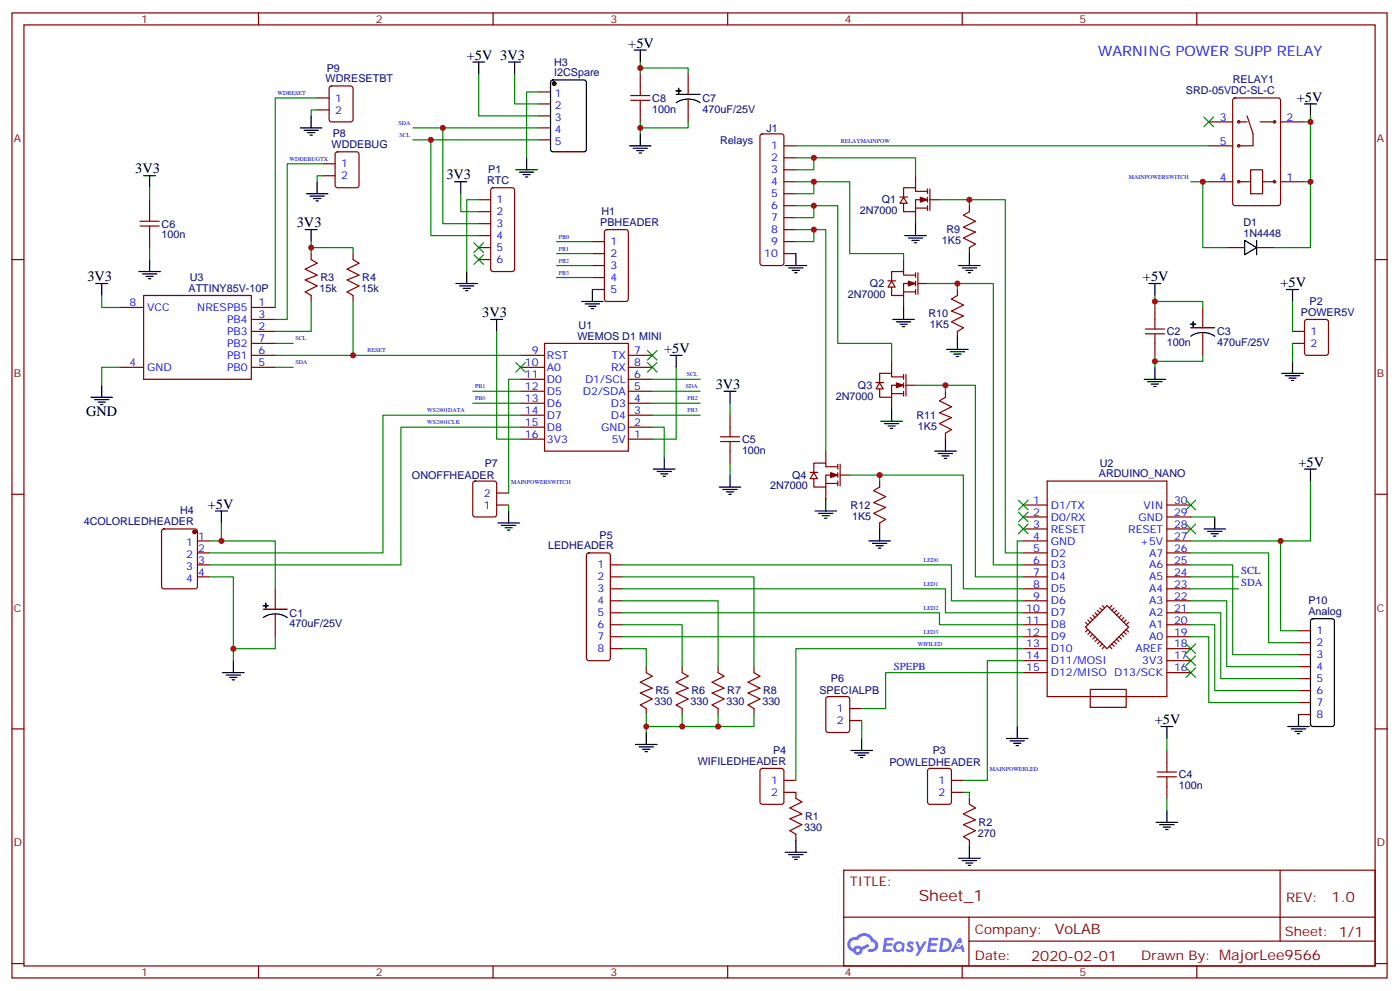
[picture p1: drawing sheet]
<svg xmlns="http://www.w3.org/2000/svg" width="413mm" height="292mm" viewBox="0 0 413 292" stroke-linecap="round" stroke-linejoin="round" font-family="sans-serif">
<g fill="none" stroke="#870000" stroke-width=".35">
<path d="M3.5 3.8h405.4v284.3h-405.4zM7.1 7.3h398.2v277.3h-398.2zM76.2 3.8v3.5M145.3 3.8v3.5M214.5 3.8v3.5M283.6 3.8v3.5M352.8 3.8v3.5M3.5 76.5h3.6M405.3 76.5h3.6M3.5 145.6h3.6M405.3 145.6h3.6M3.5 214.8h3.6"/>
<path d="M405.3 214.8h3.6M248.7 256.4h156.6v28.2h-156.6zM377.3 256.4v20.9M248.7 270.2h156.5M285.6 277.3h119.6M285.6 270.2v14.2M3.5 283.9h3.6M76.2 284.6v3.5M145.3 284.6v3.5M214.5 284.6v3.5M283.6 284.6v3.5M352.8 284.6v3.5"/>
<path d="M405.3 283.9h3.6"/>
</g>
<g fill="#5487ff">
<path d="M267.7 277.6a1.22 1.22 0 0 1 1.7 .2l-.4 .6a.47 .47 0 0 0-.3-.4 .47 .47 0 0 0-.5 .2l.1 .2a1.14 1.14 0 0 1 .8 1.8 1.14 1.14 0 0 1-1.9 0l-.2-.2 .5-.6 .7 .5a.29 .29 0 0 0 .3-.3 .29 .29 0 0 0-.2-.3 1.04 1.04 0 0 1-.6-1.7z"/>
<path d="M260.7 276.3h2.4l.3 .2-.2 .5-1.8 .1-.1 .8h1.5l.3 .4-.3 .4h-1.6l-.2 1.1h1.7l.2 .3-.2 .3-2.6 .1z"/>
<path d="M273.8 276.3h2.4l.3 .2-.1 .5-1.8 .1-.2 .8h1.6l.3 .4-.4 .4h-1.6l-.1 1.1h1.7l.2 .3-.2 .3-2.6 .1z"/>
<path d="M282.6 276.3h.7l.3 1.3-.6 .3a.69 .69 0 0 0-1 .3 .69 .69 0 0 0 .4 .9 .69 .69 0 0 0 .9-.6l.5-.2 .6 2.2h-.8l-.2-.9h-1.8l-.5 .9h-.8z"/>
<path d="M269.8 277.4h.8l.6 1.8 1.1-1.8h.9l-2.6 4.2h-.8l.9-1.5z"/>
<path d="M277.4 276.3l-.6 4.2h1.3a2.11 2.11 0 0 0 2.5-2.1 2.11 2.11 0 0 0-2.5-2.1zM278.1 277.1a1.39 1.39 0 0 1 1.7 1.4 1.39 1.39 0 0 1-1.8 1.3h-.3z"/>
<path d="M263.7 277.9a1.54 1.54 0 0 0-.1 2.2 1.54 1.54 0 0 0 2.2 .1l.6 .3 .3-2.3-.2-.3h-.4a1.49 1.49 0 0 0-2.4 0zM264 278.9a.94 .94 0 0 1 1.8 0 .94 .94 0 0 1-1.8 0z"/>
<path d="M250.4 276.7a2.18 2.18 0 0 0 1.1 3.7 1.44 1.44 0 0 0 1.6 .9 1.44 1.44 0 0 0 1.2-1.4l2-1.1-.5-.7-1.9 1a1.47 1.47 0 0 0-2.4 .4 1.39 1.39 0 0 1-.7-1.9 1.39 1.39 0 0 1 2-.5 2.12 2.12 0 0 1 2.2-1.3 2.12 2.12 0 0 1 1.9 1.7 1.14 1.14 0 0 1 1.1 1.4 1.14 1.14 0 0 1-1.7 .7 .43 .43 0 0 0-.5 .4 .43 .43 0 0 0 .4 .5 1.98 1.98 0 0 0 2.5-1.2 1.98 1.98 0 0 0-1.2-2.6 3.1 3.1 0 0 0-5.3-.6l-.9 .1zM252.3 280a.55 .55 0 0 1 1.1 0 .55 .55 0 0 1-1.1 0z"/>
<circle cx="282.6" cy="278.4" r=".26"/>
</g>
<g fill="none" stroke="#870000" stroke-width=".35">
<path d="M93.5 28.9h3.5M93.5 32.4h3.5M97.2 25.5l.5-.2h5.7l.6 .5 .1 9.4-.5 .7h-5.9l-.6-.4-.1-9.5zM224.2 39.6l.5-.2h5.7l.5 .2 .2 .5v37.4l-.3 .5-.4 .2h-5.7l-.5-.2-.2-.5v-37.4zM356.3 35.9h7.1M363.6 29.1l.5-.2h12.7l.6 .4 .1 30.6-.5 .7h-12.9l-.7-.5v-30.5zM365.1 35.9h2.5M367.6 34.1l1.8 5.3v3.6h-4.3M371.5 35.9h4.2M377.5 35.9h7M95.2 48.3h3.6M95.2 51.8h3.6"/>
<path d="M99 44.9l.5-.2h5.6l.7 .5v9.4l-.4 .7h-5.9l-.7-.4v-9.5zM141.1 58.8h3.5M144.9 55.5l.4-.2h5.7l.6 .4 .1 23.6-.5 .7h-5.9l-.6-.5-.1-23.5zM231.1 43h3.5M231.1 46.5h3.5M231.1 50h3.5M231.1 53.6h3.5M231.1 57.1h3.5M265.3 58.1h2.2M266.3 58.1l1.1 1.8h-2.1zM269.9 51.8v3.5M273.4 56.4h-3.5v-1.1h-3.6v2.8"/>
<path d="M273.4 58.8h-3.5v3.6h-3.6v-2.5M273.4 55.7v1.4M273.4 58.1v1.4M274.1 58.8h2.8M274.1 55.7v6.3M356.3 43h7.1M356.3 53.6h7.1M365.1 53.6h3.6M368.7 50h3.5v7.1h-3.5zM372.2 53.6h3.5M377.5 53.6h7M91.7 74.7v1.8l1.8 1-3.5 1.8 3.5 1.8-3.5 1.4 3.5 1.7-3.5 1.8 1.7 1.1v1.7"/>
<path d="M104.1 74.7v1.8l1.7 1-3.5 1.8 3.5 1.8-3.5 1.4 3.5 1.7-3.5 1.8 1.8 1.1v1.7M141.1 62.4h3.5M141.1 65.9h3.5M141.1 69.4h3.5M141.1 73h3.5M141.1 76.5h3.5M174.6 71.2h3.6M174.6 74.7h3.6M174.6 78.2h3.6M178.4 67.9l.5-.2h5.6l.7 .4v20l-.5 .7h-5.8l-.7-.4v-20zM231.1 60.6h3.5M231.1 64.1h3.5"/>
<path d="M231.1 67.7h3.5M231.1 71.2h3.5M231.1 74.7h3.5M266.3 76.5v3.5M269.9 61.3h3.5M269.9 62.4v3.5M273.4 60.6v1.4M285.8 60.6v1.8l-1.8 1 3.5 1.8-3.5 1.8 3.5 1.4-3.5 1.7 3.5 1.8-1.7 1.1v1.7M35.3 90.6h7M42.3 87.1h31.8v24.7h-31.8zM74.1 97.6h7M74.1 94.1h7"/>
<path d="M74.1 90.6h7M174.6 81.8h3.6M174.6 85.3h3.6M261.7 82.7h2.3M262.8 82.8l1.1 1.8h-2.1zM266.3 86h3.6M266.3 87.1v3.5M269.9 81.1h-3.6v-1.1h-3.5v2.8M269.9 83.5h-3.6v3.6h-3.5v-2.5M269.9 80.4v1.4M269.9 82.8v1.4M269.9 85.3v1.4"/>
<path d="M270.6 80.4v6.3M270.6 83.5h2.8M282.2 85.3v1.8l-1.7 1 3.5 1.8-3.5 1.8 3.5 1.4-3.5 1.7 3.5 1.8-1.8 1v1.8M337.6 98.4h5.7M337.6 96.9h5.7M340.4 90.6v6.3M340.4 98.4v6.3M381 97.6h3.5M384.8 94.3l.4-.2h5.7l.6 .5 .1 9.4-.5 .6-5.9 .1-.6-.5-.1-9.4zM35.3 108.2h7M74.1 104.7h7M74.1 108.2h7"/>
<path d="M74.1 101.2h7M153.5 104.7h7M153.5 108.2h7M153.5 111.8h7M153.5 115.3h7M153.5 118.8h7M160.5 101.2h24.7v31.7h-24.7zM185.2 104.7h7.1M185.2 108.2h7.1M185.2 111.8h7.1M185.2 115.3h7.1M185.2 118.8h7.1"/>
<path d="M258.2 112.7h2.3M259.3 112.8l1 1.8h-2.1zM262.8 116h3.5M262.8 106.5v3.5M262.8 117.1v3.5M266.3 111.1h-3.5v-1.1h-3.5v2.8M266.3 113.5h-3.5v3.6h-3.5v-2.5M266.3 110.3v1.5M266.3 112.8v1.4M266.3 115.3v1.4M267.1 110.3v6.4M267.1 113.5h2.8"/>
<path d="M278.7 115.3v1.8l-1.8 1 3.6 1.8-3.6 1.7 3.6 1.4-3.6 1.8 3.6 1.8-1.8 1v1.8M381 101.2h3.5M153.5 129.4h7M153.5 125.9h7M153.5 122.3h7M185.2 129.4h7.1M185.2 125.9h7.1M185.2 122.3h7.1M238.8 139.2h2.3M239.9 139.3l1 1.7h-2.1zM243.4 132.9v3.6M246.9 137.5h-3.5v-1h-3.5v2.8"/>
<path d="M246.9 140h-3.5v3.5h-3.5v-2.5M246.9 136.8v1.4M246.9 139.3v1.4M247.6 136.8v6.4M247.6 140h2.9M47.9 156.1l.4-.2h9.2l.7 .4v16.5l-.5 .6-9.4 .1-.6-.5-.1-16.4zM58.2 159.4h3.5M139.6 142l.5-.3h5.6l.6 .5 .1 9.4-.5 .7h-5.8l-.7-.4-.1-9.4zM146.4 148.8h3.5M146.4 145.3h3.5M243.4 142.5h3.5M243.4 143.5v3.5"/>
<path d="M246.9 141.7v1.5M259.3 141.7v1.8l-1.8 1.1 3.6 1.7-3.6 1.8 3.6 1.4-3.6 1.8 3.6 1.7-1.8 1.1v1.8M301.6 159.4h7.1M301.6 155.9h7.1M301.6 152.3h7.1M301.6 148.8h7.1M308.7 141.7h35.3v63.5h-35.3zM344 159.4h7M344 155.9h7M344 152.3h7M344 148.8h7M58.2 170h3.5"/>
<path d="M58.2 166.4h3.5M58.2 162.9h3.5M173.1 163.1l.5-.2h5.6l.5 .2 .2 .5v30.4l-.2 .5-.5 .2h-5.6l-.5-.3-.2-.4v-30.4zM179.9 177h3.5M179.9 173.5h3.5M179.9 170h3.5M179.9 166.4h3.5M301.6 177h7.1M301.6 173.5h7.1M301.6 170h7.1M301.6 166.4h7.1M301.6 162.9h7.1"/>
<path d="M323.5 179.8l.7 .8M324.2 179.1l.7 .7M324.9 178.4l.7 .7M327.7 178.4l-.7 .7M328.4 179.1l-.7 .7M329.1 179.8l-.7 .8M344 177h7M344 173.5h7M344 170h7M344 166.4h7M344 162.9h7M179.9 191.1h3.5"/>
<path d="M179.9 187.6h3.5M179.9 184.1h3.5M179.9 180.6h3.5M190.5 196.4v1.8l1.8 1-3.6 1.8 3.6 1.8-3.6 1.4 3.6 1.8-3.6 1.7 1.8 1.1v1.7M201.1 196.4v1.8l1.7 1-3.5 1.8 3.5 1.8-3.5 1.4 3.5 1.8-3.5 1.7 1.8 1.1v1.7M211.7 196.4v1.8l1.7 1-3.5 1.8 3.5 1.8-3.5 1.4 3.5 1.8-3.5 1.7 1.8 1.1v1.7M222.2 196.4v1.8l1.8 1-3.5 1.8 3.5 1.8-3.5 1.4 3.5 1.8-3.5 1.7 1.7 1.1v1.7M301.6 194.7h7.1M301.6 191.1h7.1M301.6 187.6h7.1M301.6 184.1h7.1M301.6 180.6h7.1"/>
<path d="M301.6 198.2h7.1M320 184.8l6.3-6.4 6.4 6.4-6.4 6.3zM320 183.4l.7 .7M320.7 182.7l.7 .7M320.7 185.5l-.7 .7M321.4 182l.7 .7M321.4 186.2l-.7 .7M322.1 186.9l-.7 .7M322.1 181.3l.7 .7M322.8 180.6l.7 .7M322.8 187.6l-.7 .7M323.5 188.3l-.7 .7"/>
<path d="M324.2 189l-.7 .7M324.9 189.7l-.7 .7M325.6 190.4l-.7 .7M327 190.4l.7 .7M327.7 189.7l.7 .7M328.4 189l.7 .7M329.1 188.3l.7 .7M329.8 187.6l.8 .7M329.8 180.6l-.7 .7M330.6 186.9l.7 .7M330.6 181.3l-.8 .7M331.3 186.2l.7 .7"/>
<path d="M331.3 182l-.7 .7M332 185.5l.7 .7M332 182.7l-.7 .7M332.7 183.4l-.7 .7M344 194.7h7M344 191.1h7M344 187.6h7M344 184.1h7M344 180.6h7M344 198.2h7M243.7 205.5l.4-.3h5.7l.6 .5 .1 9.4-.5 .7h-5.9l-.6-.4-.1-9.4zM250.5 208.8h3.5"/>
<path d="M250.5 212.3h3.5M321.4 203.1h10.6v5.3h-10.6zM224.2 226.6l.5-.2h5.7l.6 .4 .1 9.5-.5 .6-5.9 .1-.6-.5-.1-9.4zM231.1 229.9h3.5M231.1 233.5h3.5v1.7l1.8 1.1-3.6 1.8 3.6 1.7-3.6 1.4 3.6 1.8-3.6 1.8 1.8 1v1.8M273.6 226.6l.5-.2h5.7l.6 .4 .1 9.5-.5 .6-5.9 .1-.6-.5-.1-9.4zM280.5 229.9h3.5M280.5 233.5h3.5M285.8 235.2v1.8l1.7 1.1-3.5 1.7 3.5 1.8-3.5 1.4 3.5 1.8-3.5 1.7 1.8 1.1v1.7"/>
<circle cx="365.1" cy="35.9" r=".35"/>
<circle cx="375.7" cy="35.9" r=".35"/>
<circle cx="365.1" cy="53.6" r=".35"/>
<circle cx="365.1" cy="43" r=".35"/>
<circle cx="375.7" cy="53.6" r=".35"/>
</g>
<g fill="#870000" stroke="#870000" stroke-width=".35">
<path d="M271.3 58.1l2.1 .7-2.1 .7z"/>
<path d="M267.8 82.8l2.1 .7-2.1 .7z"/>
<path d="M264.2 112.8l2.1 .7-2.1 .7z"/>
<path d="M244.8 139.3l2.1 .7-2.1 .7z"/>
<circle cx="57.3" cy="156.7" r=".53"/>
</g>
<path d="M162.5 23.8l.5-.2h9.2l.6 .4 .1 20-.5 .7h-9.4l-.7-.4v-20z" fill="none" stroke="#000" stroke-width=".35"/>
<circle cx="163.3" cy="24.6" r=".53" fill="#870000" stroke="#000" stroke-width=".35"/>
<g fill="none" stroke="#870000" stroke-width=".35">
<path d="M158.7 27.1h3.6M158.7 30.6h3.6M158.7 34.1h3.6M158.7 37.7h3.6M158.7 41.2h3.6M382.8 185.8h3.5M382.8 189.4h3.5M382.8 192.9h3.5M382.8 196.4h3.5M382.8 200h3.5M382.8 203.5h3.5M382.8 207h3.5"/>
<path d="M382.8 210.5h3.5"/>
</g>
<path d="M386.5 182.5l.5-.2h5.6l.5 .2 .2 .5v30.4l-.2 .5-.5 .2h-5.6l-.5-.3-.2-.4v-30.4z" fill="none" stroke="#000" stroke-width=".35"/>
<g fill="#870000" stroke="#000" stroke-width=".35">
<path d="M351 95.5l1.4 .1z"/>
<path d="M351.7 94.8l.1 1.4z"/>
</g>
<path d="M351 99.1a6.4 6.4 0 0 1 7.1 0M351 96.6h7.1" fill="none" stroke="#000" stroke-width=".35"/>
<path d="M354.5 90.6v6M354.5 98v6.7" fill="none" stroke="#870000" stroke-width=".35"/>
<g fill="#870000" stroke="#000" stroke-width=".35">
<path d="M77.6 178.4l1.4 .1z"/>
<path d="M78.3 177.7l.1 1.4z"/>
</g>
<path d="M366.9 70.8l3.5 2.2-3.5 2.1zM370.4 70.8v4.3M77.6 179.5h7.1M77.6 182a6.4 6.4 0 0 1 7.1 0" fill="none" stroke="#000" stroke-width=".35"/>
<g fill="none" stroke="#870000" stroke-width=".35">
<path d="M44.1 58.8v6.4M41.3 66.6h5.6M41.3 65.2h5.6M44.1 66.6v6.4M361.6 73h5.3M370.4 73h5.3M212.4 130.1h5.6M212.4 128.7h5.6M215.2 122.3v6.4M215.2 130.1v6.4M81.1 173.5v6M81.1 180.9v6.7"/>
<path d="M341.1 228.9h5.7M341.1 227.5h5.7M344 221.1v6.4M344 228.9v6.3"/>
</g>
<g fill="#870000" stroke="#000" stroke-width=".35">
<path d="M199.3 26.7l1.4 .1z"/>
<path d="M200 26l.1 1.4z"/>
</g>
<g fill="none" stroke="#000" stroke-width=".35">
<path d="M139.3 18.3h3.6M141.1 18.3v3.5M149.9 18.3h3.6M151.7 18.3v3.5M187 14.7h3.5M188.7 14.7v3.6M88.5 37.7h6.4M89.6 38.4h4.2M90.7 39.1h2.1M91.4 39.8h.7M91.7 34.1v3.6M188.7 39.4v3.6"/>
<path d="M199.3 30.3a6.4 6.4 0 0 1 7.1 0M199.3 27.8h7.1M384.5 30.6h3.6M386.3 30.6v3.5M42.3 51.8h3.6M44.1 51.8v3.5M90.3 57.1h6.4M91.4 57.8h4.2M92.4 58.5h2.1M93.1 59.2h.7M93.5 53.6v3.5M134.1 53.6h3.5"/>
<path d="M135.8 53.6v3.5M152 50h6.4M153.1 50.7h4.2M154.2 51.4h2.1M154.9 52.1h.7M155.2 46.5v3.5M185.6 43h6.3M186.6 43.7h4.3M187.7 44.4h2.1M188.4 45.1h.7M44.1 76.5v3.5M90 67.7h3.5"/>
<path d="M91.7 67.7v3.5M231.4 78.2h6.4M232.5 79h4.2M233.5 79.7h2.2M234.6 74.7v3.5M266.7 69.4h6.3M267.8 70.1h4.2M268.8 70.8h2.1M269.5 71.5h.7M269.9 65.9v3.5M282.6 78.2h6.3M283.6 79h4.3"/>
<path d="M284.7 79.7h2.1M285.8 74.7v3.5M28.2 83.5h3.5M30 83.5v3.6M40.9 80h6.4M42 80.7h4.2M43 81.4h2.2M43.7 82.1h.7M134.4 83.5h6.4M135.5 84.2h4.2M136.5 84.9h2.1M137.2 85.7h.7"/>
<path d="M137.6 80v3.5M144.6 94.1h3.6M146.4 94.1v3.5M171.4 88.8h6.4M172.5 89.5h4.2M173.6 90.2h2.1M174.3 90.9h.7M174.6 85.3v3.5M234.2 80.4h.7M263.2 94.1h6.3M264.2 94.8h4.3M265.3 95.5h2.1"/>
<path d="M266 96.2h.7M266.3 90.6v3.5M282.2 99.4v3.5M285.4 80.4h.7M338.7 83.5h3.5M340.4 83.5v3.6M379.2 85.3h3.6M381 85.3v3.5M26.8 117.1h6.4M27.9 117.8h4.2M28.9 118.5h2.1M29.6 119.2h.7"/>
<path d="M30 113.5v3.6M197.6 104.7h3.5M199.3 104.7v3.5M213.4 115.3h3.6M215.2 115.3v3.5M279 102.9h6.4M280.1 103.6h4.2M281.2 104.4h2.1M281.9 105.1h.7M337.3 111.8h6.3M338.3 112.5h4.2M339.4 113.2h2.1"/>
<path d="M340.1 113.9h.7M340.4 108.2v3.6M377.8 110h6.4M378.9 110.7h4.2M379.9 111.4h2.2M380.6 112.1h.8M381 106.5v3.5M192.6 138.2h6.4M193.7 138.9h4.2M194.7 139.6h2.1M195.8 134.7v3.5M215.2 140v3.5"/>
<path d="M259.6 124.1h6.4M260.7 124.8h4.2M261.8 125.5h2.1M262.5 126.2h.7M262.8 120.6v3.5M275.5 132.9h6.4M276.6 133.6h4.2M277.6 134.3h2.2M278.3 135h.7M278.7 129.4v3.5M384.5 138.2h3.6M386.3 138.2v3.5"/>
<path d="M63.5 150.6h3.5M65.3 150.6v3.5M146.8 154.1h6.3M147.8 154.8h4.2M148.9 155.5h2.1M149.6 156.2h.7M149.9 150.6v3.5M195.4 140.3h.7M212 143.5h6.4M213.1 144.2h4.2M214.1 144.9h2.2M214.8 145.6h.7"/>
<path d="M240.2 150.6h6.4M241.3 151.3h4.2M242.4 152h2.1M243.1 152.7h.7M243.4 147v3.6M256.1 159.4h6.4M259.3 155.9v3.5M354.9 155.9h6.3M356 156.6h4.2M357 157.3h2.1M357.7 158h.7M358.1 152.3v3.6"/>
<path d="M257.2 160.1h4.2M258.2 160.8h2.1M258.9 161.5h.7M65.6 198.2h6.4M66.7 198.9h4.2M67.7 199.6h2.1M68.8 194.7v3.5M68.4 200.3h.7M187.3 219.4h6.4M190.5 215.8v3.6M254 217.6v3.5M296.7 217.6h6.3"/>
<path d="M297.7 218.3h4.3M298.8 219h2.1M299.5 219.7h.7M299.9 214.1v3.5M342.2 214.1h3.5M344 214.1v3.5M379.6 214.1h6.3M380.6 214.8h4.3M381.7 215.5h2.1M382.4 216.2h.7M382.8 210.5v3.6M188.4 220.1h4.2"/>
<path d="M189.4 220.8h2.2M190.1 221.5h.8M250.8 221.1h6.4M251.9 221.8h4.2M252.9 222.5h2.2M253.6 223.2h.8M344 238.8v3.5M231.4 251.1h6.4M232.5 251.8h4.2M233.5 252.5h2.2M234.2 253.2h.7M234.6 247.6v3.5"/>
<path d="M282.6 252.9h6.3M283.6 253.6h4.3M284.7 254.3h2.1M285.4 255h.7M285.8 249.3v3.6M340.8 242.3h6.3M341.8 243h4.3M342.9 243.7h2.1M343.6 244.4h.7"/>
</g>
<path d="M185.9 29.6h5.7M185.9 28.2h5.7M188.7 21.8v6.4M188.7 29.6v6.3M202.8 21.8v6M202.8 29.2v6.7" fill="none" stroke="#870000" stroke-width=".35"/>
<g fill="none" stroke="#008700" stroke-width=".35">
<path d="M188.7 18.3v3.5M93.5 32.4h-1.8v1.7M93.5 28.9h-12.4v61.7M121.7 37.7h37M130.5 37.7v28.2h10.6M141.1 21.8v12.3h17.6M151.7 21.8v8.8h7M158.7 27.1h-3.5v19.4M188.7 20h14.1v1.8M188.7 35.9v3.5M202.8 35.9v1.8h-14.1M384.5 35.9h1.8"/>
<path d="M386.3 34.1v19.5h-1.8M44.1 55.3v3.5M95.2 48.3h-10.5v45.8h-3.6M95.2 51.8h-1.7v1.8M121.7 41.2h37M127 41.2v28.2h14.1M135.8 57.1v5.3h5.3M141.1 58.8h-3.5v21.2M234.6 46.5h35.3v5.3M234.6 53.6h15.9v21.1h15.8v1.8M234.6 43h121.7M239.9 46.5v3.5h-5.3"/>
<path d="M239.9 53.6v3.5h-5.3M276.9 58.8h8.9v1.8M285.8 58.8h10.5v104.1h5.3M351 53.6h5.3M354.5 53.6v19.4h7.1M386.3 53.6v19.4h-10.6M44.1 73v3.5M91.7 73h12.4v1.7M91.7 71.2v3.5M164 71.2h10.6M164 74.7h10.6M164 78.2h10.6"/>
<path d="M234.6 60.6h12.3v40.6h15.9v5.3M234.6 67.7h8.8v65.2M239.9 60.6v3.5h-5.3M239.9 67.7v3.5h-5.3M30 87.1v3.5h5.3M91.7 88.8v8.8h-10.6M104.1 88.8v15.9h-23M146.4 97.6v31.8h7.1M164 81.8h10.6M273.4 83.5h8.8v1.8M282.2 83.5h10.6v82.9h8.8M340.4 88.8h14.1v1.8"/>
<path d="M340.4 87.1v3.5M381 88.8v8.8M35.3 108.2h-5.3v5.3M81.1 108.2h5.3M81.1 101.2h5.3M104.1 104.7h49.4M139.3 115.3h14.2M139.3 118.8h14.2M153.5 111.8h-3.6v33.5M192.3 111.8h14.1M192.3 115.3h14.1M192.3 118.8h14.1"/>
<path d="M199.3 108.2v21.2h-7M215.2 118.8v3.5M269.9 113.5h8.8v1.8M278.7 113.5h8.8v56.5h14.1M340.4 104.7v3.5M354.5 104.7v1.8h-14.1M381 101.2v5.3M153.5 122.3h-40.6v40.6h-51.2M153.5 125.9h-35.3v40.5h-56.5M192.3 125.9h3.5v8.8M192.3 122.3h14.1M215.2 136.5v3.5"/>
<path d="M250.5 140h8.8v1.7M259.3 140h24.7v33.5h17.6M65.3 154.1v5.3h-3.6M65.3 159.4h15.8v14.1M149.9 148.8v1.8M301.6 159.4h-1.7v54.7M351 152.3h7.1M377.5 159.4v26.4h5.3M386.3 141.7v17.7h-35.3M61.7 170h7.1v24.7M183.4 166.4h97.1v10.6h21.1M183.4 173.5h95.3v7.1h22.9"/>
<path d="M183.4 177h28.3v19.4M183.4 170h38.8v26.4M351 162.9h22.9v26.5h8.9M351 166.4h12.4v26.5h19.4M351 177h10.6v19.4h21.2M351 170h14.1M351 173.5h14.1M81.1 187.6v3.5h-12.3M183.4 180.6h93.5v3.5h24.7M183.4 191.1h7.1v5.3M183.4 184.1h17.7v12.3M183.4 187.6h118.2"/>
<path d="M301.6 191.1h-67v38.8M301.6 194.7h-10.6v35.2h-7M301.6 198.2h-40.5v10.6h-7.1M351 180.6h8.8v19.4h23M351 184.1h7.1v19.4h24.7M351 187.6h5.3v19.4h26.5M190.5 210.5v5.3M201.1 210.5v3.6M211.7 210.5v3.6M222.2 210.5v3.6h-31.7M254 212.3v5.3M344 217.6v3.5"/>
<path d="M284 233.5h1.8v1.7M344 235.2v3.6"/>
</g>
<g fill="#c00">
<circle cx="188.7" cy="37.7" r=".88"/>
<circle cx="188.7" cy="20" r=".88"/>
<circle cx="386.3" cy="53.6" r=".88"/>
<circle cx="68.8" cy="191.1" r=".88"/>
<circle cx="377.5" cy="159.4" r=".88"/>
<circle cx="278.7" cy="113.5" r=".88"/>
<circle cx="386.3" cy="35.9" r=".88"/>
<circle cx="190.5" cy="214.1" r=".88"/>
<circle cx="211.7" cy="214.1" r=".88"/>
<circle cx="91.7" cy="73" r=".88"/>
<circle cx="340.4" cy="88.8" r=".88"/>
<circle cx="340.4" cy="106.5" r=".88"/>
<circle cx="104.1" cy="104.7" r=".88"/>
<circle cx="201.1" cy="214.1" r=".88"/>
<circle cx="285.8" cy="58.8" r=".88"/>
<circle cx="239.9" cy="46.5" r=".88"/>
<circle cx="282.2" cy="83.5" r=".88"/>
<circle cx="259.3" cy="140" r=".88"/>
<circle cx="239.9" cy="53.6" r=".88"/>
<circle cx="239.9" cy="60.6" r=".88"/>
<circle cx="239.9" cy="67.7" r=".88"/>
<circle cx="130.5" cy="37.7" r=".88"/>
<circle cx="127" cy="41.2" r=".88"/>
<circle cx="65.3" cy="159.4" r=".88"/>
<circle cx="354.5" cy="53.6" r=".88"/>
</g>
<g fill="#c00" stroke="#008700" stroke-width=".35">
<path d="M190.9 103.3l2.8 2.8zM193.7 103.3l-2.8 2.8z"/>
<path d="M190.9 106.8l2.8 2.8zM193.7 106.8l-2.8 2.8z"/>
<path d="M152 106.8l2.9 2.8zM154.9 106.8l-2.9 2.8z"/>
<path d="M139.7 71.5l2.8 2.9zM142.5 71.5l-2.8 2.9z"/>
<path d="M139.7 75.1l2.8 2.8zM142.5 75.1l-2.8 2.8z"/>
<path d="M349.6 147.4l2.8 2.8zM352.4 147.4l-2.8 2.8z"/>
<path d="M349.6 196.8l2.8 2.8zM352.4 196.8l-2.8 2.8z"/>
<path d="M349.6 189.7l2.8 2.8zM352.4 189.7l-2.8 2.8z"/>
<path d="M349.6 193.3l2.8 2.8zM352.4 193.3l-2.8 2.8z"/>
<path d="M300.2 147.4l2.8 2.8zM303 147.4l-2.8 2.8z"/>
<path d="M300.2 150.9l2.8 2.8zM300.2 153.7l2.8-2.8z"/>
<path d="M300.2 154.4l2.8 2.9zM303 154.4l-2.8 2.9z"/>
<path d="M349.6 154.4l2.8 2.9zM352.4 154.4l-2.8 2.9z"/>
<path d="M354.9 34.5l2.8 2.8zM354.9 37.3l2.8-2.8z"/>
</g>
<text font-size="4.6" fill="#800" x="270.8" y="265.4">Sheet_1</text>
<g font-size="4.2">
<text x="137.6" y="17.6">+5V 3V3</text>
<text x="185.2" y="14">+5V</text>
<text x="382.3" y="29.9">+5V</text>
<text x="39.9" y="51.1">3V3</text>
<text x="131.6" y="52.8">3V3</text>
<text x="87.5" y="67">3V3</text>
<text x="25.8" y="82.8">3V3</text>
<text x="336.9" y="82.8">+5V</text>
<text x="377.5" y="84.6">+5V</text>
<text x="142.2" y="93.4">3V3</text>
<text x="195.8" y="104">+5V</text>
<text x="211" y="114.6">3V3</text>
<text x="25.4" y="122.7">GND</text>
<text x="382.8" y="137.5">+5V</text>
<text x="61.3" y="149.9">+5V</text>
<text x="340.4" y="213.4">+5V</text>
</g>
<text font-size="4.2" fill="#00f" x="323.7" y="16.5">WARNING POWER SUPP RELAY</text>
<g font-size="4.2" fill="#800">
<text x="392.5" y="265.7">1.0</text>
<text x="310.9" y="275.2">VoLAB</text>
<text x="304" y="283">2020-02-01</text>
</g>
<g font-size="3.9" fill="#800">
<text x="250.5" y="261">TITLE:</text>
<text x="379.1" y="265.7">REV:</text>
<text x="287.4" y="275.2">Company:</text>
<text x="378.7" y="275.8">Sheet: 1/1</text>
<text x="287.4" y="282.9">Date:</text>
<text x="336.4" y="282.9">Drawn By: MajorLee9566</text>
</g>
<g font-size="3.2" fill="#800">
<text x="41.6" y="6.8">1</text>
<text x="110.8" y="6.8">2</text>
<text x="179.9" y="6.8">3</text>
<text x="249.1" y="6.8">4</text>
<text x="318.2" y="6.8">5</text>
<text x="4.1" y="41.9">A</text>
<text x="405.9" y="41.9">A</text>
<text x="4.1" y="111.1">B</text>
<text x="405.9" y="111.1">B</text>
<text x="4.1" y="180.2">C</text>
<text x="405.9" y="180.2">C</text>
<text x="4.1" y="249.3">D</text>
<text x="405.9" y="249.3">D</text>
<text x="41.6" y="287.6">1</text>
<text x="110.8" y="287.6">2</text>
<text x="179.9" y="287.6">3</text>
<text x="249.1" y="287.6">4</text>
<text x="318.2" y="287.6">5</text>
</g>
<g font-size="3.2" fill="#000080">
<text x="96.3" y="21.1">P9</text>
<text x="163.3" y="22.5">I2CSpare</text>
<text x="163.3" y="19.3">H3</text>
<text x="96" y="24.3">WDRESETBT</text>
<text x="349.6" y="27.8">SRD-05VDC-SL-C</text>
<text x="363.4" y="24.6">RELAY1</text>
<text x="192.3" y="33.2">100n</text>
<text x="192.3" y="30">C8</text>
<text x="207.1" y="33.2">470uF/25V</text>
<text x="207.1" y="30">C7</text>
<text x="98.1" y="40.5">P8</text>
<text x="225.9" y="38.8">J1</text>
<text x="97.7" y="43.7">WDDEBUG</text>
<text x="212.3" y="42.4">Relays</text>
<text x="143.9" y="51.1">P1</text>
<text x="143.6" y="54.3">RTC</text>
<text x="260" y="59.9">Q1</text>
<text x="177.3" y="63.4">H1</text>
<text x="253.4" y="63.1">2N7000</text>
<text x="47.6" y="70.2">100n</text>
<text x="47.6" y="67.1">C6</text>
<text x="176.9" y="66.6">PBHEADER</text>
<text x="279" y="68.8">R9</text>
<text x="366.5" y="69.8">1N4448</text>
<text x="366.5" y="66.7">D1</text>
<text x="277.6" y="72">1K5</text>
<text x="55.9" y="82.8">U3</text>
<text x="94.4" y="82.9">R3</text>
<text x="106.8" y="82.9">R4</text>
<text x="55.6" y="86">ATTINY85V-10P</text>
<text x="94.2" y="86.1">15k</text>
<text x="106.5" y="86.1">15k</text>
<text x="249.9" y="87.8">2N7000</text>
<text x="256.4" y="84.6">Q2</text>
<text x="386" y="89.9">P2</text>
<text x="273.7" y="93.5">R10</text>
<text x="383.5" y="93.1">POWER5V</text>
<text x="170.2" y="100.1">WEMOS D1 MINI</text>
<text x="170.6" y="96.9">U1</text>
<text x="274.1" y="96.7">1K5</text>
<text x="344" y="101.9">100n</text>
<text x="344" y="98.8">C2</text>
<text x="358.8" y="102">470uF/25V</text>
<text x="358.8" y="98.8">C3</text>
<text x="246.4" y="117.8">2N7000</text>
<text x="252.9" y="114.6">Q3</text>
<text x="270.2" y="123.5">R11</text>
<text x="218.7" y="130.6">C5</text>
<text x="270.6" y="126.7">1K5</text>
<text x="142.9" y="137.6">P7</text>
<text x="218.7" y="133.7">100n</text>
<text x="324.2" y="137.5">U2</text>
<text x="121.4" y="141.1">ONOFFHEADER</text>
<text x="233.5" y="141">Q4</text>
<text x="323.9" y="140.7">ARDUINO_NANO</text>
<text x="227" y="144.2">2N7000</text>
<text x="250.7" y="149.9">R12</text>
<text x="24.7" y="154.7">4COLORLEDHEADER</text>
<text x="53.1" y="151.6">H4</text>
<text x="251.2" y="153.2">1K5</text>
<text x="161.6" y="161.9">LEDHEADER</text>
<text x="176.7" y="158.7">P5</text>
<text x="385.7" y="178">P10</text>
<text x="85.4" y="184.9">470uF/25V</text>
<text x="85.4" y="181.7">C1</text>
<text x="385.7" y="181.3">Analog</text>
<text x="245" y="201.1">P6</text>
<text x="193" y="207.8">330</text>
<text x="193.2" y="204.6">R5</text>
<text x="203.6" y="207.8">330</text>
<text x="203.8" y="204.6">R6</text>
<text x="214.1" y="207.8">330</text>
<text x="214.4" y="204.6">R7</text>
<text x="224.7" y="207.8">330</text>
<text x="225" y="204.6">R8</text>
<text x="241.5" y="204.6">SPECIALPB</text>
<text x="205.7" y="225.4">WIFILEDHEADER</text>
<text x="227.9" y="222.2">P4</text>
<text x="262.2" y="225.8">POWLEDHEADER</text>
<text x="274.9" y="222.3">P3</text>
<text x="347.5" y="232.5">100n</text>
<text x="347.5" y="229.4">C4</text>
<text x="237.1" y="244.9">330</text>
<text x="237.3" y="241.7">R1</text>
<text x="288.5" y="243.4">R2</text>
<text x="288.2" y="246.6">270</text>
</g>
<g font-size="3.2" fill="#00f">
<text x="98.8" y="29.9">1</text>
<text x="163.6" y="28.5">1</text>
<text x="98.8" y="33.4">2</text>
<text x="163.6" y="32">2</text>
<text x="163.6" y="35.6">3</text>
<text x="359.6" y="35.6">3</text>
<text x="379.2" y="35.6">2</text>
<text x="163.6" y="39.1">4</text>
<text x="163.6" y="42.6">5</text>
<text x="227.3" y="44">1</text>
<text x="227.3" y="47.6">2</text>
<text x="359.6" y="42.6">5</text>
<text x="100.5" y="49.3">1</text>
<text x="100.5" y="52.8">2</text>
<text x="227.3" y="51.1">3</text>
<text x="359.6" y="53.2">4</text>
<text x="379.2" y="53.2">1</text>
<text x="146.4" y="59.9">1</text>
<text x="227.3" y="54.6">4</text>
<text x="227.3" y="58.1">5</text>
<text x="146.4" y="63.4">2</text>
<text x="227.3" y="61.7">6</text>
<text x="227.3" y="65.2">7</text>
<text x="146.4" y="67">3</text>
<text x="146.4" y="70.5">4</text>
<text x="227.3" y="68.7">8</text>
<text x="146.4" y="74">5</text>
<text x="146.4" y="77.5">6</text>
<text x="179.9" y="72.2">1</text>
<text x="179.9" y="75.8">2</text>
<text x="225.3" y="75.8">10</text>
<text x="227.3" y="72.2">9</text>
<text x="179.9" y="79.3">3</text>
<text x="179.9" y="82.8">4</text>
<text x="179.9" y="86.4">5</text>
<text x="38.2" y="90.2">8</text>
<text x="43.4" y="91.7">VCC</text>
<text x="58.2" y="91.7">NRESPB5</text>
<text x="66.9" y="95.2">PB4</text>
<text x="76.2" y="93.8">3</text>
<text x="76.2" y="90.2">1</text>
<text x="66.9" y="98.7">PB3</text>
<text x="76.2" y="100.8">7</text>
<text x="76.2" y="97.3">2</text>
<text x="386.3" y="98.7">1</text>
<text x="38.2" y="107.9">4</text>
<text x="66.9" y="105.8">PB1</text>
<text x="66.9" y="102.2">PB2</text>
<text x="76.2" y="107.9">5</text>
<text x="76.2" y="104.4">6</text>
<text x="154.7" y="107.9">10</text>
<text x="156.7" y="104.4">9</text>
<text x="161.2" y="105.8">RST</text>
<text x="180.4" y="105.8">TX</text>
<text x="187" y="104.4">7</text>
<text x="187" y="107.9">8</text>
<text x="386.3" y="102.2">2</text>
<text x="43.4" y="109.3">GND</text>
<text x="66.9" y="109.3">PB0</text>
<text x="154.7" y="111.4">11</text>
<text x="161.2" y="109.3">A0</text>
<text x="161.2" y="112.8">D0</text>
<text x="172.5" y="112.8">D1/SCL</text>
<text x="180.1" y="109.3">RX</text>
<text x="187" y="111.4">6</text>
<text x="154.7" y="114.9">12</text>
<text x="154.7" y="118.5">13</text>
<text x="161.2" y="116.3">D5</text>
<text x="161.2" y="119.9">D6</text>
<text x="171.8" y="116.3">D2/SDA</text>
<text x="180" y="119.9">D3</text>
<text x="187" y="114.9">5</text>
<text x="187" y="118.5">4</text>
<text x="154.7" y="122">14</text>
<text x="154.7" y="125.5">15</text>
<text x="161.2" y="123.4">D7</text>
<text x="180" y="123.4">D4</text>
<text x="187" y="125.5">2</text>
<text x="187" y="122">3</text>
<text x="154.7" y="129">16</text>
<text x="161.2" y="130.5">3V3</text>
<text x="161.2" y="126.9">D8</text>
<text x="177.2" y="126.9">GND</text>
<text x="180.3" y="130.5">5V</text>
<text x="187" y="129">1</text>
<text x="142.6" y="149.9">1</text>
<text x="142.6" y="146.3">2</text>
<text x="304.5" y="148.4">1</text>
<text x="309.7" y="149.9">D1/TX</text>
<text x="337" y="149.9">VIN</text>
<text x="346.1" y="148.4">30</text>
<text x="304.5" y="155.5">3</text>
<text x="304.5" y="152">2</text>
<text x="309.7" y="153.4">D0/RX</text>
<text x="335.6" y="153.4">GND</text>
<text x="346.1" y="152">29</text>
<text x="346.1" y="155.5">28</text>
<text x="54.9" y="160.8">1</text>
<text x="58.4" y="159">1</text>
<text x="304.5" y="159">4</text>
<text x="309.7" y="160.4">GND</text>
<text x="309.7" y="156.9">RESET</text>
<text x="332.6" y="156.9">RESET</text>
<text x="336.1" y="160.4">+5V</text>
<text x="346.1" y="159">27</text>
<text x="54.9" y="164.3">2</text>
<text x="54.9" y="167.9">3</text>
<text x="58.4" y="162.6">2</text>
<text x="58.4" y="166.1">3</text>
<text x="176.1" y="167.5">1</text>
<text x="304.5" y="166.1">6</text>
<text x="304.5" y="162.6">5</text>
<text x="309.7" y="167.5">D3</text>
<text x="309.7" y="164">D2</text>
<text x="338.7" y="164">A7</text>
<text x="338.7" y="167.5">A6</text>
<text x="346.1" y="162.6">26</text>
<text x="346.1" y="166.1">25</text>
<text x="54.9" y="171.4">4</text>
<text x="58.4" y="169.6">4</text>
<text x="176.1" y="171">2</text>
<text x="304.5" y="173.1">8</text>
<text x="304.5" y="169.6">7</text>
<text x="309.7" y="171">D4</text>
<text x="338.7" y="171">A5</text>
<text x="346.1" y="169.6">24</text>
<text x="346.1" y="173.1">23</text>
<text x="365.8" y="172.6">SDA</text>
<text x="365.8" y="169.1">SCL</text>
<text x="176.1" y="174.6">3</text>
<text x="176.1" y="178.1">4</text>
<text x="304.5" y="176.7">9</text>
<text x="309.7" y="178.1">D6</text>
<text x="309.7" y="174.6">D5</text>
<text x="338.7" y="174.6">A4</text>
<text x="338.7" y="178.1">A3</text>
<text x="346.1" y="176.7">22</text>
<text x="176.1" y="181.6">5</text>
<text x="176.1" y="185.1">6</text>
<text x="302.5" y="183.7">11</text>
<text x="302.5" y="180.2">10</text>
<text x="309.7" y="185.1">D8</text>
<text x="309.7" y="181.6">D7</text>
<text x="338.7" y="181.6">A2</text>
<text x="338.7" y="185.1">A1</text>
<text x="346.1" y="180.2">21</text>
<text x="346.1" y="183.7">20</text>
<text x="176.1" y="188.7">7</text>
<text x="302.5" y="190.8">13</text>
<text x="302.5" y="187.3">12</text>
<text x="309.7" y="188.7">D9</text>
<text x="338.7" y="188.7">A0</text>
<text x="346.1" y="187.3">19</text>
<text x="346.1" y="190.8">18</text>
<text x="388.1" y="186.9">1</text>
<text x="388.1" y="190.4">2</text>
<text x="176.1" y="192.2">8</text>
<text x="263.5" y="197.3">SPEPB</text>
<text x="302.5" y="194.3">14</text>
<text x="302.5" y="197.8">15</text>
<text x="309.7" y="195.7">D11/MOSI</text>
<text x="309.7" y="192.2">D10</text>
<text x="334.7" y="192.2">AREF</text>
<text x="336.7" y="195.7">3V3</text>
<text x="346.1" y="194.3">17</text>
<text x="346.1" y="197.8">16</text>
<text x="388.1" y="194">3</text>
<text x="388.1" y="197.5">4</text>
<text x="309.7" y="199.2">D12/MISO D13/SCK</text>
<text x="388.1" y="201">5</text>
<text x="246.7" y="209.8">1</text>
<text x="388.1" y="204.5">6</text>
<text x="388.1" y="208.1">7</text>
<text x="246.7" y="213.4">2</text>
<text x="388.1" y="211.6">8</text>
<text x="227.3" y="231">1</text>
<text x="276.7" y="231">1</text>
<text x="227.3" y="234.5">2</text>
<text x="276.7" y="234.5">2</text>
</g>
<g font-size="1.8" fill="#00f">
<text x="81.8" y="28">WDRESET</text>
<text x="117.5" y="36.8">SDA</text>
<text x="117.8" y="40.3">SCL</text>
<text x="85.4" y="47.4">WDDEBUGTX</text>
<text x="247.9" y="42.1">RELAYMAINPOW</text>
<text x="332.8" y="52.7">MAINPOWERSWITCH</text>
<text x="164.7" y="70.3">PB0</text>
<text x="164.7" y="73.8">PB1</text>
<text x="164.7" y="77.4">PB2</text>
<text x="164.7" y="80.9">PB3</text>
<text x="87.1" y="100.3">SCL</text>
<text x="87.1" y="107.4">SDA</text>
<text x="108.3" y="103.8">RESET</text>
<text x="202.5" y="110.9">SCL</text>
<text x="140.1" y="117.9">PB0</text>
<text x="140.1" y="114.4">PB1</text>
<text x="202.2" y="114.4">SDA</text>
<text x="202.7" y="117.9">PB2</text>
<text x="125.9" y="121.5">WS2801DATA</text>
<text x="125.9" y="125">WS2801CLK</text>
<text x="202.7" y="121.5">PB3</text>
<text x="150.6" y="142.6">MAINPOWERSWITCH</text>
<text x="272.3" y="165.6">LED0</text>
<text x="272.3" y="172.6">LED1</text>
<text x="272.3" y="179.7">LED2</text>
<text x="270.6" y="190.3">WIFILED</text>
<text x="272.3" y="186.7">LED3</text>
<text x="291.7" y="227.3">MAINPOWERLED</text>
</g>
</svg>
